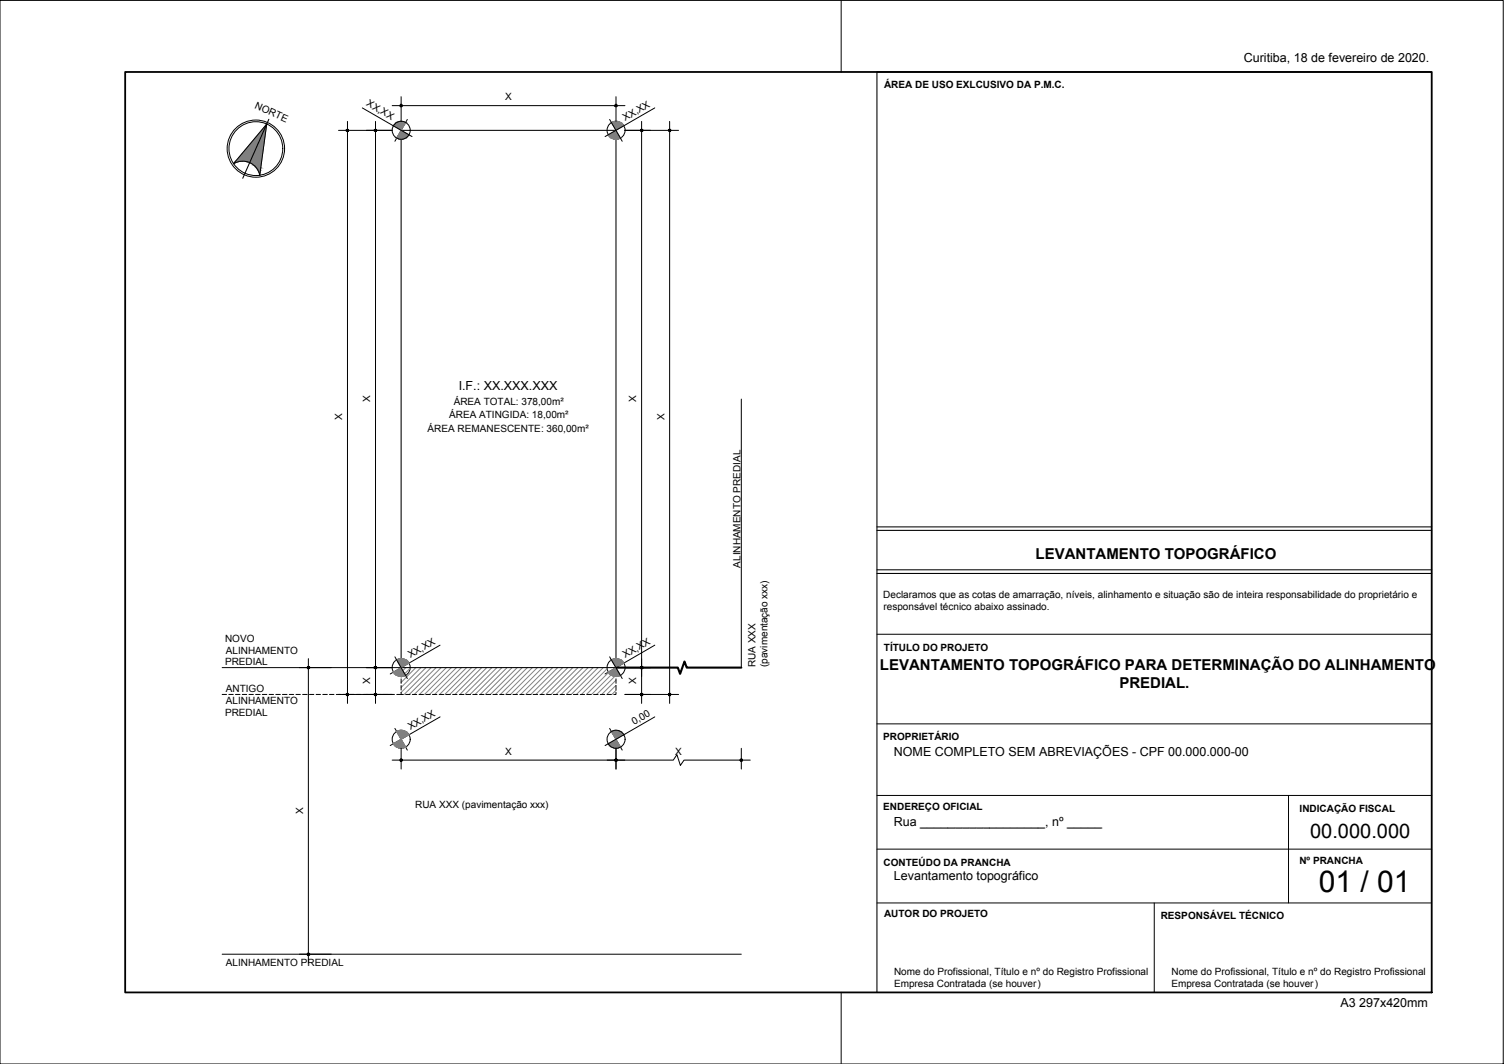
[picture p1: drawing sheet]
<svg xmlns="http://www.w3.org/2000/svg" width="420mm" height="297mm" viewBox="0 0 420 297" stroke-linecap="round" stroke-linejoin="round" font-family="sans-serif">
<!-- layer: 02 -->
<g fill="none" stroke="#000" stroke-width=".28">
<path d="M101.2 30.1l13.9 8M113.8 33.3l-3.5 6.1M170.3 33.3l3.5 6.1M182.9 30.1l-13.9 8M72.6 48.9a4.9 4.9 0 0 0-7.4-3.2l9.3-11-1.9 14.3M207.1 111.4v75M62.1 186.4h50M110.3 183.4l3.5 6M122.9 180.1l-13.9 8.1M170.3 183.4l3.5 6M182.9 180.1l-13.9 8.1M110.3 203.4l3.5 6"/>
<path d="M122.9 200.1l-13.9 8M170.3 203.4l3.5 6M182.9 200.1l-13.9 8M62.1 266.4h145"/>
<circle cx="112.1" cy="36.4" r="2.52"/>
<circle cx="172.1" cy="36.4" r="2.52"/>
<circle cx="71.5" cy="41.5" r="7.5"/>
<circle cx="112.1" cy="186.4" r="2.52"/>
<circle cx="172.1" cy="186.4" r="2.52"/>
<circle cx="112.1" cy="206.4" r="2.52"/>
<circle cx="172.1" cy="206.4" r="2.52"/>
</g>
<!-- layer: cinza -->
<g fill="none" stroke="#808080" stroke-width=".28">
<path d="M113.4 186.4l-1.3 1.3M114.8 186.4l-2.7 2.7M116.2 186.4l-4.1 4.1M117.6 186.4l-5.5 5.5M119 186.4l-6.9 6.9M120.4 186.4l-7.5 7.5M121.8 186.4l-7.5 7.5M123.2 186.4l-7.5 7.5M124.7 186.4l-7.5 7.5M126.1 186.4l-7.5 7.5M127.5 186.4l-7.5 7.5M128.9 186.4l-7.5 7.5"/>
<path d="M130.3 186.4l-7.5 7.5M131.7 186.4l-7.5 7.5M133.1 186.4l-7.5 7.5M134.6 186.4l-7.5 7.5M136 186.4l-7.5 7.5M137.4 186.4l-7.5 7.5M138.8 186.4l-7.5 7.5M140.2 186.4l-7.5 7.5M141.6 186.4l-7.4 7.5M143 186.4l-7.4 7.5M144.5 186.4l-7.5 7.5M145.9 186.4l-7.5 7.5"/>
<path d="M147.3 186.4l-7.5 7.5M148.7 186.4l-7.5 7.5M150.1 186.4l-7.5 7.5M151.6 186.4l-7.5 7.5M153 186.4l-7.5 7.5M154.4 186.4l-7.5 7.5M155.8 186.4l-7.5 7.5M157.2 186.4l-7.5 7.5M158.6 186.4l-7.5 7.5M160 186.4l-7.5 7.5M161.5 186.4l-7.5 7.5M162.9 186.4l-7.5 7.5"/>
<path d="M164.3 186.4l-7.5 7.5M165.7 186.4l-7.5 7.5M167.1 186.4l-7.5 7.5M168.5 186.4l-7.5 7.5M169.6 186.7l-7.2 7.2M170 187.8l-6.2 6.1M170.7 188.5l-5.4 5.4M171.7 188.9l-5 5M172.1 189.9l-4 4M172.1 191.3l-2.6 2.6M172.1 192.7l-1.2 1.2"/>
</g>
<!-- layer: 03 -->
<path d="M75.1 33.3l-7.3 16.5M112.1 36.4h60v150h-60z" fill="none" stroke="#000" stroke-width=".3"/>
<!-- layer: tracejado -->
<g fill="none" stroke="#000" stroke-width=".28">
<path d="M62.1 193.9h1.2M63.9 193.9h1.3M65.8 193.9h1.3M67.7 193.9h1.2M69.6 193.9h1.2M71.4 193.9h1.3M73.3 193.9h1.2M75.2 193.9h1.2M77 193.9h1.3M78.9 193.9h1.3M80.8 193.9h1.2M82.7 193.9h1.2"/>
<path d="M84.5 193.9h1.3M86.4 193.9h1.3M88.3 193.9h1.2M90.2 193.9h1.2M92 193.9h1.3M93.9 193.9h1.3M95.8 193.9h1.3M97.7 193.9h1.2M99.6 193.9h1.2M101.4 193.9h1.3M103.3 193.9h1.3M105.2 193.9h1.2"/>
<path d="M107.1 193.9h1.2M108.9 193.9h1.3M110.8 193.9h1.3M112.1 193.3v.6h.6M112.1 186.4v.6M112.1 187.6v1.3M112.1 189.5v1.3M112.1 191.4v1.2M113.3 193.9h1.3M115.2 193.9h1.2M117.1 193.9h1.2M119 193.9h1.2"/>
<path d="M120.8 193.9h1.2M122.7 193.9h1.3M124.5 193.9h1.3M126.4 193.9h1.3M128.3 193.9h1.3M130.2 193.9h1.2M132.1 193.9h1.2M133.9 193.9h1.3M135.8 193.9h1.3M137.7 193.9h1.2M139.6 193.9h1.2M141.4 193.9h1.3"/>
<path d="M143.3 193.9h1.3M145.2 193.9h1.2M147.1 193.9h1.2M148.9 193.9h1.3M150.8 193.9h1.3M152.7 193.9h1.3M154.6 193.9h1.2M156.5 193.9h1.2M158.3 193.9h1.3M160.2 193.9h1.3M162.1 193.9h1.2M164 193.9h1.2"/>
<path d="M165.8 193.9h1.3M167.7 193.9h1.3M169.6 193.9h1.2M172.1 193.3v.6h-.7M172.1 186.4v.6M172.1 187.6v1.3M172.1 189.5v1.3M172.1 191.4v1.2"/>
</g>
<!-- layer: cinza -->
<g fill="#808080" stroke="#808080" stroke-width=".28">
<path d="M111.7 203.9h.6z"/>
<path d="M111.1 204.8h2.8l.3 .3z"/>
<path d="M109.9 207.6l2.2-1.2 .7 1.2z"/>
<path d="M111.2 208.7h1.7z"/>
<path d="M171.7 203.9h.6z"/>
<path d="M171.1 204.8h2.8l.3 .3z"/>
<path d="M169.9 207.6l2.2-1.2 .7 1.2z"/>
<path d="M171.2 208.7h1.7z"/>
<path d="M111.7 183.9h.6z"/>
<path d="M111.1 184.7h2.8l.3 .5z"/>
<path d="M109.9 187.6l2.2-1.2 .7 1.2z"/>
<path d="M111.2 188.8h1.7z"/>
<path d="M171.7 183.9h.6z"/>
<path d="M171.1 184.7h2.8l.3 .5z"/>
<path d="M169.9 187.6l2.2-1.2 .7 1.2z"/>
<path d="M171.2 188.8h1.7z"/>
<path d="M111.8 33.9h.6z"/>
<path d="M110.2 34.7h2.8l-.2 .4z"/>
<path d="M112.1 36.4l2.1 1.2h-2.9z"/>
<path d="M111.2 38.7h1.7z"/>
<path d="M171.7 33.9h.6z"/>
<path d="M171.1 34.7h2.8l.3 .4z"/>
<path d="M169.9 37.6l2.2-1.2 .7 1.2z"/>
<path d="M171.4 38.8h1.3z"/>
<path d="M69.6 45.4h.2z"/>
<path d="M65.5 45.4h.3l-.6 .3z"/>
<path d="M72 47.5h.8l-.2 .7z"/>
<path d="M111.7 203.9l1 .1zM111.5 204h1.2z"/>
<path d="M111.5 204h1.3zM111.3 204h1.5z"/>
<path d="M111.3 204l1.9 .2zM111 204.2h2.2z"/>
<path d="M111 204.2h2.3zM110.8 204.2h2.5z"/>
<path d="M110.8 204.2l2.8 .2-.3-.2zM110.8 204.2l2.8 .2h-2.7z"/>
<path d="M110.9 204.4l3 .4-.3-.4zM110.9 204.4l3 .4h-2.8z"/>
<path d="M111.1 204.8l.2 .3h2.9zM111.3 205.1h2.9l-2.1 1.3z"/>
<path d="M109.9 207.6l3.1 .4-.2-.4zM109.9 207.6l3.1 .4h-2.8z"/>
<path d="M110.2 208l3 .3-.2-.3zM110.2 208l3 .3h-2.8z"/>
<path d="M110.4 208.3l2.9 .3-.1-.3zM110.4 208.3l2.9 .3h-2.5z"/>
<path d="M110.8 208.6l2.1 .1 .4-.1zM110.8 208.6l2.1 .1z"/>
<path d="M111.2 208.7l1.3 .2zM111.6 208.9h.9z"/>
<path d="M171.7 203.9l1 .1zM171.5 204h1.2z"/>
<path d="M171.5 204h1.3zM171.3 204h1.5z"/>
<path d="M171.3 204l1.9 .2zM171 204.2h2.2z"/>
<path d="M171 204.2h2.3zM170.8 204.2h2.5z"/>
<path d="M170.8 204.2l2.8 .2-.3-.2zM170.8 204.2l2.8 .2h-2.7z"/>
<path d="M170.9 204.4l3 .4-.3-.4zM170.9 204.4l3 .4h-2.8z"/>
<path d="M171.1 204.8l.3 .3h2.8zM171.4 205.1h2.8l-2.1 1.3z"/>
<path d="M169.9 207.6l3.1 .4-.2-.4zM169.9 207.6l3.1 .4h-2.8z"/>
<path d="M170.2 208l3 .3-.2-.3zM170.2 208l3 .3h-2.7z"/>
<path d="M170.5 208.3l2.8 .3-.1-.3zM170.5 208.3l2.8 .3h-2.5z"/>
<path d="M170.8 208.6l2.1 .1 .4-.1zM170.8 208.6l2.1 .1z"/>
<path d="M171.2 208.7l1.3 .2zM171.7 208.9h.8z"/>
<path d="M111.7 183.9l1 .1zM111.5 184h1.2z"/>
<path d="M111.5 184h1.3zM111.3 184h1.5z"/>
<path d="M111.3 184l1.9 .1zM111 184.1h2.2z"/>
<path d="M111 184.1l2.3 .1zM110.8 184.2h2.5z"/>
<path d="M110.8 184.2l2.8 .2-.3-.2zM110.8 184.2l2.8 .2h-2.7z"/>
<path d="M110.9 184.4l3 .3-.3-.3zM110.9 184.4l3 .3h-2.8z"/>
<path d="M111.1 184.7l.2 .5h2.9zM111.3 185.2h2.9l-2.1 1.2z"/>
<path d="M109.9 187.6l3.1 .4-.2-.4zM109.9 187.6l3.1 .4h-2.8z"/>
<path d="M110.2 188l3 .3-.2-.3zM110.2 188l3 .3h-2.8z"/>
<path d="M110.4 188.3l2.9 .2-.1-.2zM110.4 188.3l2.9 .2h-2.5z"/>
<path d="M110.8 188.5l2.1 .3 .4-.3zM110.8 188.5l2.1 .3h-1.7z"/>
<path d="M111.2 188.8h1.3zM111.6 188.8h.9z"/>
<path d="M171.7 183.9l1 .1zM171.5 184h1.2z"/>
<path d="M171.5 184h1.3zM171.3 184h1.5z"/>
<path d="M171.3 184l1.9 .1zM171 184.1h2.2z"/>
<path d="M171 184.1l2.3 .1zM170.8 184.2h2.5z"/>
<path d="M170.8 184.2l2.8 .2-.3-.2zM170.8 184.2l2.8 .2h-2.7z"/>
<path d="M170.9 184.4l3 .3-.3-.3zM170.9 184.4l3 .3h-2.8z"/>
<path d="M171.1 184.7l.3 .5h2.8zM171.4 185.2h2.8l-2.1 1.2z"/>
<path d="M169.9 187.6l3.1 .4-.2-.4zM169.9 187.6l3.1 .4h-2.8z"/>
<path d="M170.2 188l3 .3-.2-.3zM170.2 188l3 .3h-2.7z"/>
<path d="M170.5 188.3l2.8 .2-.1-.2zM170.5 188.3l2.8 .2h-2.5z"/>
<path d="M170.8 188.5l2.1 .3 .4-.3zM170.8 188.5l2.1 .3h-1.7z"/>
<path d="M171.2 188.8h1.3zM171.7 188.8h.8z"/>
<path d="M111.8 33.9l.8 .1zM111.4 34h1.2z"/>
<path d="M111.4 34h1.5zM111.3 34h1.6z"/>
<path d="M111.3 34l1.9 .1zM111 34.1h2.2z"/>
<path d="M111 34.1l2.3 .1zM110.8 34.2h2.5z"/>
<path d="M110.8 34.2l2.4 .2 .1-.2zM110.5 34.4l.3-.2 2.4 .2z"/>
<path d="M110.5 34.4l2.5 .3 .2-.3zM110.5 34.4l2.5 .3h-2.8z"/>
<path d="M110.2 34.7l-.3 .4h2.9zM109.9 35.1h2.9l-.7 1.3z"/>
<path d="M111.3 37.6l2.7 .4 .2-.4zM111.3 37.6l2.7 .4h-2.9z"/>
<path d="M111.1 38l2.6 .3 .3-.3zM111.1 38l2.6 .3h-2.7z"/>
<path d="M111 38.3l2.3 .3 .4-.3zM111 38.3l2.3 .3h-2.5z"/>
<path d="M110.8 38.6l2.1 .1 .4-.1zM110.8 38.6l2.1 .1z"/>
<path d="M111.2 38.7l1.3 .1zM111.6 38.8h.9z"/>
<path d="M171.7 33.9l1 .1zM171.5 34h1.2z"/>
<path d="M171.5 34h1.3zM171.3 34h1.5z"/>
<path d="M171.3 34l1.9 .1zM171 34.1h2.2z"/>
<path d="M171 34.1l2.3 .1zM170.8 34.2h2.5z"/>
<path d="M170.8 34.2l2.8 .2-.3-.2zM170.8 34.2l2.8 .2h-2.7z"/>
<path d="M170.9 34.4l3 .3-.3-.3zM170.9 34.4l3 .3h-2.8z"/>
<path d="M171.1 34.7l.3 .4h2.8zM171.4 35.1h2.8l-2.1 1.3z"/>
<path d="M169.9 37.6l3.1 .4-.2-.4zM169.9 37.6l3.1 .4h-2.8z"/>
<path d="M170.2 38l3 .4-.2-.4zM170.2 38l3 .4h-2.6z"/>
<path d="M170.6 38.4l2.7 .2-.1-.2zM170.6 38.4l2.7 .2h-2.4z"/>
<path d="M170.9 38.6h2.4zM170.9 38.6h2.2z"/>
<path d="M171 38.6h2.1zM171 38.6l1.9 .2z"/>
<path d="M171.3 38.8h1.6zM171.3 38.8h1.4z"/>
<path d="M171.4 38.8h1zM171.8 38.8h.6z"/>
<path d="M74.5 34.7l-4.6 10.3h3.2zM74.5 34.7l-4.6 10.3h-4.1z"/>
<path d="M67.4 45h2.5zM67.4 45h2.5z"/>
<path d="M65.8 45h1.6zM65.8 45h1.6z"/>
<path d="M65.8 45h1.6zM65.7 45.1h1z"/>
<path d="M68.2 45h1.7zM68.2 45l1.6 .2z"/>
<path d="M69.9 45l3.1 .4 .1-.4zM69.9 45l3.1 .4h-3.2z"/>
<path d="M69 45.2l.8 .2v-.2zM69 45.2l.8 .2z"/>
<path d="M65.7 45.1l.2 .3 .8-.3zM65.7 45.1l.2 .3h-.4z"/>
<path d="M69.8 45.4h3.2zM69.7 45.4h3.3z"/>
<path d="M65.5 45.4h.4zM65.5 45.4h.3z"/>
<path d="M69.7 45.4l3.3 .4v-.4zM69.7 45.4l3.3 .4h-2.6z"/>
<path d="M70.4 45.8l2.5 .5 .1-.5zM70.4 45.8l2.5 .5h-1.9z"/>
<path d="M71 46.3l1.9 .5v-.5zM71 46.3l1.9 .5h-1.3z"/>
<path d="M71.6 46.8l1.2 .7 .1-.7zM71.6 46.8l1.2 .7h-.8z"/>
<path d="M72 47.5l.3 .7h.3zM72.3 48.2h.3v.8z"/>
</g>
<!-- layer: 01 -->
<g fill="none" stroke="#000" stroke-width=".28">
<path d="M235 .1v20M235 277.1v19.9"/>
<circle cx="71.5" cy="41.5" r="8"/>
</g>
<!-- layer: cota -->
<g fill="none" stroke="#000" stroke-width=".28">
<path d="M94.6 36.4h15M97.1 33.9v162.5M104.9 33.9v162.5M109.6 29.5h65M112.1 27v6.9M172.1 27v6.9M174.6 36.4h15M179.2 33.9v162.5M187.1 33.9v162.5M83.7 186.4h8.8M86.1 183.9v85M94.6 193.9h15"/>
<path d="M102.4 186.4h7.2M174.6 193.9h15M174.6 186.4h7.1M109.6 212.2h65M112.1 208.9v5.8M169.6 212.2h18.5l1-1.5 1 3 1-1.5h18.5M172.1 208.9v5.8M207.1 208.9v5.8M83.7 266.4h8.8"/>
</g>
<!-- layer: 0 -->
<g fill="#000" stroke="#000" stroke-width=".28">
<path d="M96.8 36.6l.3 .1v-.3zM97.1 36.4l.2 .2-.2 .1zM97.1 36.4l.2 .2 .1-.2z"/>
<path d="M96.8 36.2l.3 .2v-.3zM96.8 36.2l.3 .2h-.4zM96.7 36.4l.1 .2 .3-.2z"/>
<path d="M97.3 36.2l-.2 .2h.3zM97.1 36.1l.2 .1-.2 .2z"/>
<path d="M104.6 36.6l.3 .1v-.3zM104.9 36.4l.2 .2-.2 .1zM104.9 36.4l.2 .2 .1-.2z"/>
<path d="M104.6 36.2l.3 .2v-.3zM104.6 36.2l.3 .2h-.3zM104.6 36.4v.2l.3-.2z"/>
<path d="M104.9 36.4h.3l-.1-.2zM104.9 36.1l.2 .1-.2 .2z"/>
<path d="M111.8 29.5v.2l.3-.2zM111.8 29.7l.3-.2v.3zM112.1 29.5v.3l.2-.1z"/>
<path d="M111.8 29.3l.3 .2v-.3zM111.8 29.3l.3 .2h-.3z"/>
<path d="M112.1 29.5l.2 .2 .1-.2zM112.3 29.3l.1 .2h-.3zM112.1 29.2v.3l.2-.2z"/>
<path d="M171.9 29.3l-.2 .2h.4zM171.7 29.5h.4l-.2 .2zM171.9 29.7l.2 .1v-.3z"/>
<path d="M172.1 29.5v.3l.2-.1zM172.1 29.5h.3l-.1 .2z"/>
<path d="M172.3 29.3l-.2 .2h.3zM172.1 29.2l.2 .1-.2 .2zM171.9 29.3l.2 .2v-.3z"/>
<path d="M179 36.6l.2 .1v-.3zM179.2 36.4l.3 .2-.3 .1zM179.2 36.4l.3 .2 .1-.2z"/>
<path d="M179 36.2l.2 .2v-.3zM179 36.2l.2 .2h-.3zM178.9 36.4l.1 .2 .2-.2z"/>
<path d="M179.2 36.4h.4l-.1-.2zM179.2 36.1l.3 .1-.3 .2z"/>
<path d="M187.1 36.4l-.2 .2 .2 .1zM187.1 36.4l.2 .2-.2 .1zM187.1 36.4l.2 .2 .1-.2z"/>
<path d="M186.9 36.2l.2 .2v-.3zM186.9 36.2l.2 .2h-.3zM186.8 36.4l.1 .2 .2-.2z"/>
<path d="M187.1 36.4h.3l-.1-.2zM187.1 36.1l.2 .1-.2 .2z"/>
<path d="M85.9 186.6l.2 .1v-.3zM86.1 186.4l.3 .2-.3 .1zM86.1 186.4l.3 .2 .1-.2z"/>
<path d="M85.9 186.2l.2 .2v-.3zM85.9 186.2l.2 .2h-.2zM85.9 186.4v.2l.2-.2z"/>
<path d="M86.1 186.4h.4l-.1-.2zM86.1 186.1l.3 .1-.3 .2z"/>
<path d="M96.7 193.9l.1 .2 .3-.2zM96.8 194.1l.3-.2v.3z"/>
<path d="M97.1 193.9v.3l.2-.1zM97.1 193.9h.3l-.1 .2zM97.1 193.9h.3l-.1-.2z"/>
<path d="M97.1 193.6v.3l.2-.2zM96.8 193.7l.3-.1v.3zM96.8 193.7l-.1 .2h.4z"/>
<path d="M104.6 193.9v.2l.3-.2zM104.6 194.1l.3-.2v.3z"/>
<path d="M104.6 186.4v.2l.3-.2zM104.6 186.6l.3-.2v.3z"/>
<path d="M104.6 186.6l.3 .1v-.3zM104.9 186.4l.2 .2-.2 .1zM104.9 186.4l.2 .2 .1-.2z"/>
<path d="M104.9 193.9v.3l.2-.1zM104.9 193.9h.3l-.1 .2zM104.9 193.9h.3l-.1-.2z"/>
<path d="M104.6 186.2l.3 .2v-.3zM104.6 186.2l.3 .2h-.3zM104.6 186.4v.2l.3-.2z"/>
<path d="M104.9 186.4v.3l.2-.1zM104.9 186.4h.3l-.1 .2zM104.9 186.4h.3l-.1-.2z"/>
<path d="M104.9 193.6v.3l.2-.2zM104.6 193.7l.3-.1v.3zM104.6 193.7v.2h.3z"/>
<path d="M104.9 186.1v.3l.2-.2zM104.6 186.2l.3-.1v.3zM104.6 186.2v.2h.3z"/>
<path d="M105.1 186.2l-.2 .2h.3zM104.9 186.1l.2 .1-.2 .2z"/>
<path d="M178.9 193.9l.1 .2 .2-.2zM179.2 193.9v.3l-.2-.1z"/>
<path d="M178.9 186.4l.1 .2 .2-.2zM179 186.6l.2-.2v.3z"/>
<path d="M179 186.6l.2 .1v-.3zM179.2 186.4l.3 .2-.3 .1zM179.2 186.4l.3 .2 .1-.2z"/>
<path d="M179.2 193.9v.3l.3-.1zM179.2 193.9h.4l-.1 .2zM179.2 193.9h.4l-.1-.2z"/>
<path d="M179 186.2l.2 .2v-.3zM179 186.2l.2 .2h-.3zM178.9 186.4l.1 .2 .2-.2z"/>
<path d="M179.2 186.4v.3l.3-.1zM179.2 186.4h.4l-.1 .2zM179.2 186.4h.4l-.1-.2z"/>
<path d="M179.2 193.6v.3l.3-.2zM179 193.7l.2-.1v.3zM179 193.7l-.1 .2h.3z"/>
<path d="M179.2 186.1v.3l.3-.2zM179 186.2l.2-.1v.3zM179 186.2l-.1 .2h.3z"/>
<path d="M179.2 186.4h.4l-.1-.2zM179.2 186.1l.3 .1-.3 .2z"/>
<path d="M186.8 193.9l.1 .2 .2-.2zM187.1 193.9v.3l-.2-.1z"/>
<path d="M187.1 193.9v.3l.2-.1zM187.1 193.9h.3l-.1 .2zM187.1 193.9h.3l-.1-.2z"/>
<path d="M187.1 193.6v.3l.2-.2zM186.9 193.7l.2-.1v.3zM186.9 193.7l-.1 .2h.3z"/>
<path d="M111.8 212.2v.2l.3-.2zM111.8 212.4l.3-.2v.3zM112.1 212.2v.3l.2-.1z"/>
<path d="M111.8 212l.3 .2v-.3zM111.8 212l.3 .2h-.3z"/>
<path d="M112.1 212.2l.2 .2 .1-.2zM112.3 212l.1 .2h-.3zM112.1 211.9v.3l.2-.2z"/>
<path d="M171.7 212.2l.2 .2 .2-.2zM171.9 212.4l.2-.2v.3zM172.1 212.2v.3l.2-.1z"/>
<path d="M171.9 212l-.2 .2h.4zM171.7 212.2h.4l-.2 .2zM172.1 212.2l-.2 .2 .2 .1z"/>
<path d="M171.9 212l.2 .2v-.3zM171.9 212l.2 .2h-.4z"/>
<path d="M172.1 212.2v.3l.2-.1zM172.1 212.2h.3l-.1 .2z"/>
<path d="M172.1 212.2l.2 .2 .1-.2zM172.1 212.2l.2-.2 .1 .2zM172.1 211.9v.3l.2-.2z"/>
<path d="M172.3 212l-.2 .2h.3zM172.1 211.9l.2 .1-.2 .2zM171.9 212l.2 .2v-.3z"/>
<path d="M206.9 212l-.1 .2h.3zM206.8 212.2h.3l-.2 .2zM207.1 212.2l-.2 .2 .2 .1z"/>
<path d="M207.1 212.2v.3l.2-.1zM207.1 212.2h.3l-.1 .2z"/>
<path d="M207.3 212l-.2 .2h.3zM207.1 211.9l.2 .1-.2 .2zM206.9 212l.2 .2v-.3z"/>
<path d="M85.9 266.4v.2l.2-.2zM86.1 266.4v.3l-.2-.1z"/>
<path d="M86.1 266.4v.3l.3-.1zM86.1 266.4h.4l-.1 .2zM86.1 266.4h.4l-.1-.2z"/>
<path d="M86.1 266.1v.3l.3-.2zM85.9 266.2l.2-.1v.3zM85.9 266.2v.2h.2z"/>
</g>
<path d="M172.3 186.4h17.1l.6 1.7 1.2-3.4 .7 1.7h15.2" fill="none" stroke="#000" stroke-width=".59"/>
<path d="M0 .1h419.9v296.9h-419.9zM245 177.1h155M245 202.1h155M245 237.1h155M245 222.1h155M360 222.1v30M245 252.1h155M322.5 252.1v25" fill="none" stroke="#000" stroke-width=".28"/>
<path d="M35 20.1h365v257h-365z" fill="none" stroke="#000" stroke-width=".51"/>
<path d="M400 20.1h-155v257M245 159.1h155M245 147.1h155M245 148.1h155M245 160.1h155" fill="none" stroke="#000" stroke-width=".3"/>
<text font-size="8.4" x="368.4" y="249">01 / 01</text>
<text font-size="5.6" x="366" y="234">00.000.000</text>
<g font-size="4.2">
<text x="289.3" y="156">LEVANTAMENTO TOPOGRÁFICO</text>
<text x="245.8" y="187">LEVANTAMENTO TOPOGRÁFICO PARA DETERMINAÇÃO DO ALINHAMENTO</text>
<text x="312.7" y="192">PREDIAL.</text>
</g>
<g font-size="3.5">
<text x="347.5" y="17.2">Curitiba, 18 de fevereiro de 2020.</text>
<text x="128.1" y="109">I.F.: XX.XXX.XXX</text>
<text x="249.7" y="211.1">NOME COMPLETO SEM ABREVIAÇÕES - CPF 00.000.000-00</text>
<text x="249.7" y="230.6">Rua __________________, nº _____</text>
<text x="249.7" y="245.6">Levantamento topográfico</text>
<text x="374.5" y="281.2">A3 297x420mm</text>
</g>
<g font-size="2.8">
<text x="102.2" y="29.4" transform="rotate(30 102.2 29.4)">XX,XX</text>
<text x="141.1" y="28">X</text>
<text x="247" y="24.7">ÁREA DE USO EXLCUSIVO DA P.M.C.</text>
<text x="71" y="30.3" transform="rotate(24 71 30.3)">NORTE</text>
<text x="174.7" y="33.8" transform="rotate(-30 174.7 33.8)">XX,XX</text>
<text x="103.4" y="112.3" transform="rotate(-90 103.4 112.3)">X</text>
<text x="126.7" y="112.9">ÁREA TOTAL: 378,00m²</text>
<text x="177.8" y="112.3" transform="rotate(-90 177.8 112.3)">X</text>
<text x="95.5" y="117.3" transform="rotate(-90 95.5 117.3)">X</text>
<text x="125.5" y="116.8">ÁREA ATINGIDA: 18,00m²</text>
<text x="185.6" y="117.3" transform="rotate(-90 185.6 117.3)">X</text>
<text x="119.5" y="120.6">ÁREA REMANESCENTE: 360,00m²</text>
<text x="206.9" y="158.5" transform="rotate(-90 206.9 158.5)">ALINHAMENTO PREDIAL</text>
<text x="246.8" y="167.1">Declaramos que as cotas de amarração, níveis, alinhamento e situação são de inteira responsabilidade do proprietário e</text>
<text x="246.8" y="170.4">responsável técnico abaixo assinado.</text>
<text x="62.9" y="179.1">NOVO</text>
<text x="62.9" y="185.8">PREDIAL</text>
<text x="63.1" y="182.4">ALINHAMENTO</text>
<text x="114.6" y="183.8" transform="rotate(-30 114.6 183.8)">XX,XX</text>
<text x="174.7" y="183.8" transform="rotate(-30 174.7 183.8)">XX,XX</text>
<text x="246.9" y="181.7">TÍTULO DO PROJETO</text>
<text x="103.4" y="191.1" transform="rotate(-90 103.4 191.1)">X</text>
<text x="177.8" y="191.1" transform="rotate(-90 177.8 191.1)">X</text>
<text x="211.1" y="186.3" transform="rotate(-90 211.1 186.3)">RUA XXX</text>
<text x="214.4" y="186.2" transform="rotate(-90 214.4 186.2)">(pavimentação xxx)</text>
<text x="63.1" y="193.3">ANTIGO</text>
<text x="63.1" y="196.6">ALINHAMENTO</text>
<text x="62.9" y="199.9">PREDIAL</text>
<text x="114.6" y="203.8" transform="rotate(-30 114.6 203.8)">XX,XX</text>
<text x="177.2" y="202.4" transform="rotate(-30 177.2 202.4)">0,00</text>
<text x="246.8" y="206.7">PROPRIETÁRIO</text>
<text x="141.1" y="210.7">X</text>
<text x="188.6" y="210.7">X</text>
<text x="84.7" y="227.3" transform="rotate(-90 84.7 227.3)">X</text>
<text x="116" y="225.6">RUA XXX (pavimentação xxx)</text>
<text x="246.8" y="226.1">ENDEREÇO OFICIAL</text>
<text x="363.1" y="226.6">INDICAÇÃO FISCAL</text>
<text x="246.8" y="241.7">CONTEÚDO DA PRANCHA</text>
<text x="363" y="241.1">Nº PRANCHA</text>
<text x="247" y="256.1">AUTOR DO PROJETO</text>
<text x="324.3" y="256.7">RESPONSÁVEL TÉCNICO</text>
<text x="63.1" y="269.6">ALINHAMENTO PREDIAL</text>
<text x="249.8" y="272.1">Nome do Profissional, Título e nº do Registro Profissional</text>
<text x="249.8" y="275.4">Empresa Contratada (se houver)</text>
<text x="327.2" y="275.4">Empresa Contratada (se houver)</text>
<text x="327.3" y="272.1">Nome do Profissional, Título e nº do Registro Profissional</text>
</g>
</svg>
